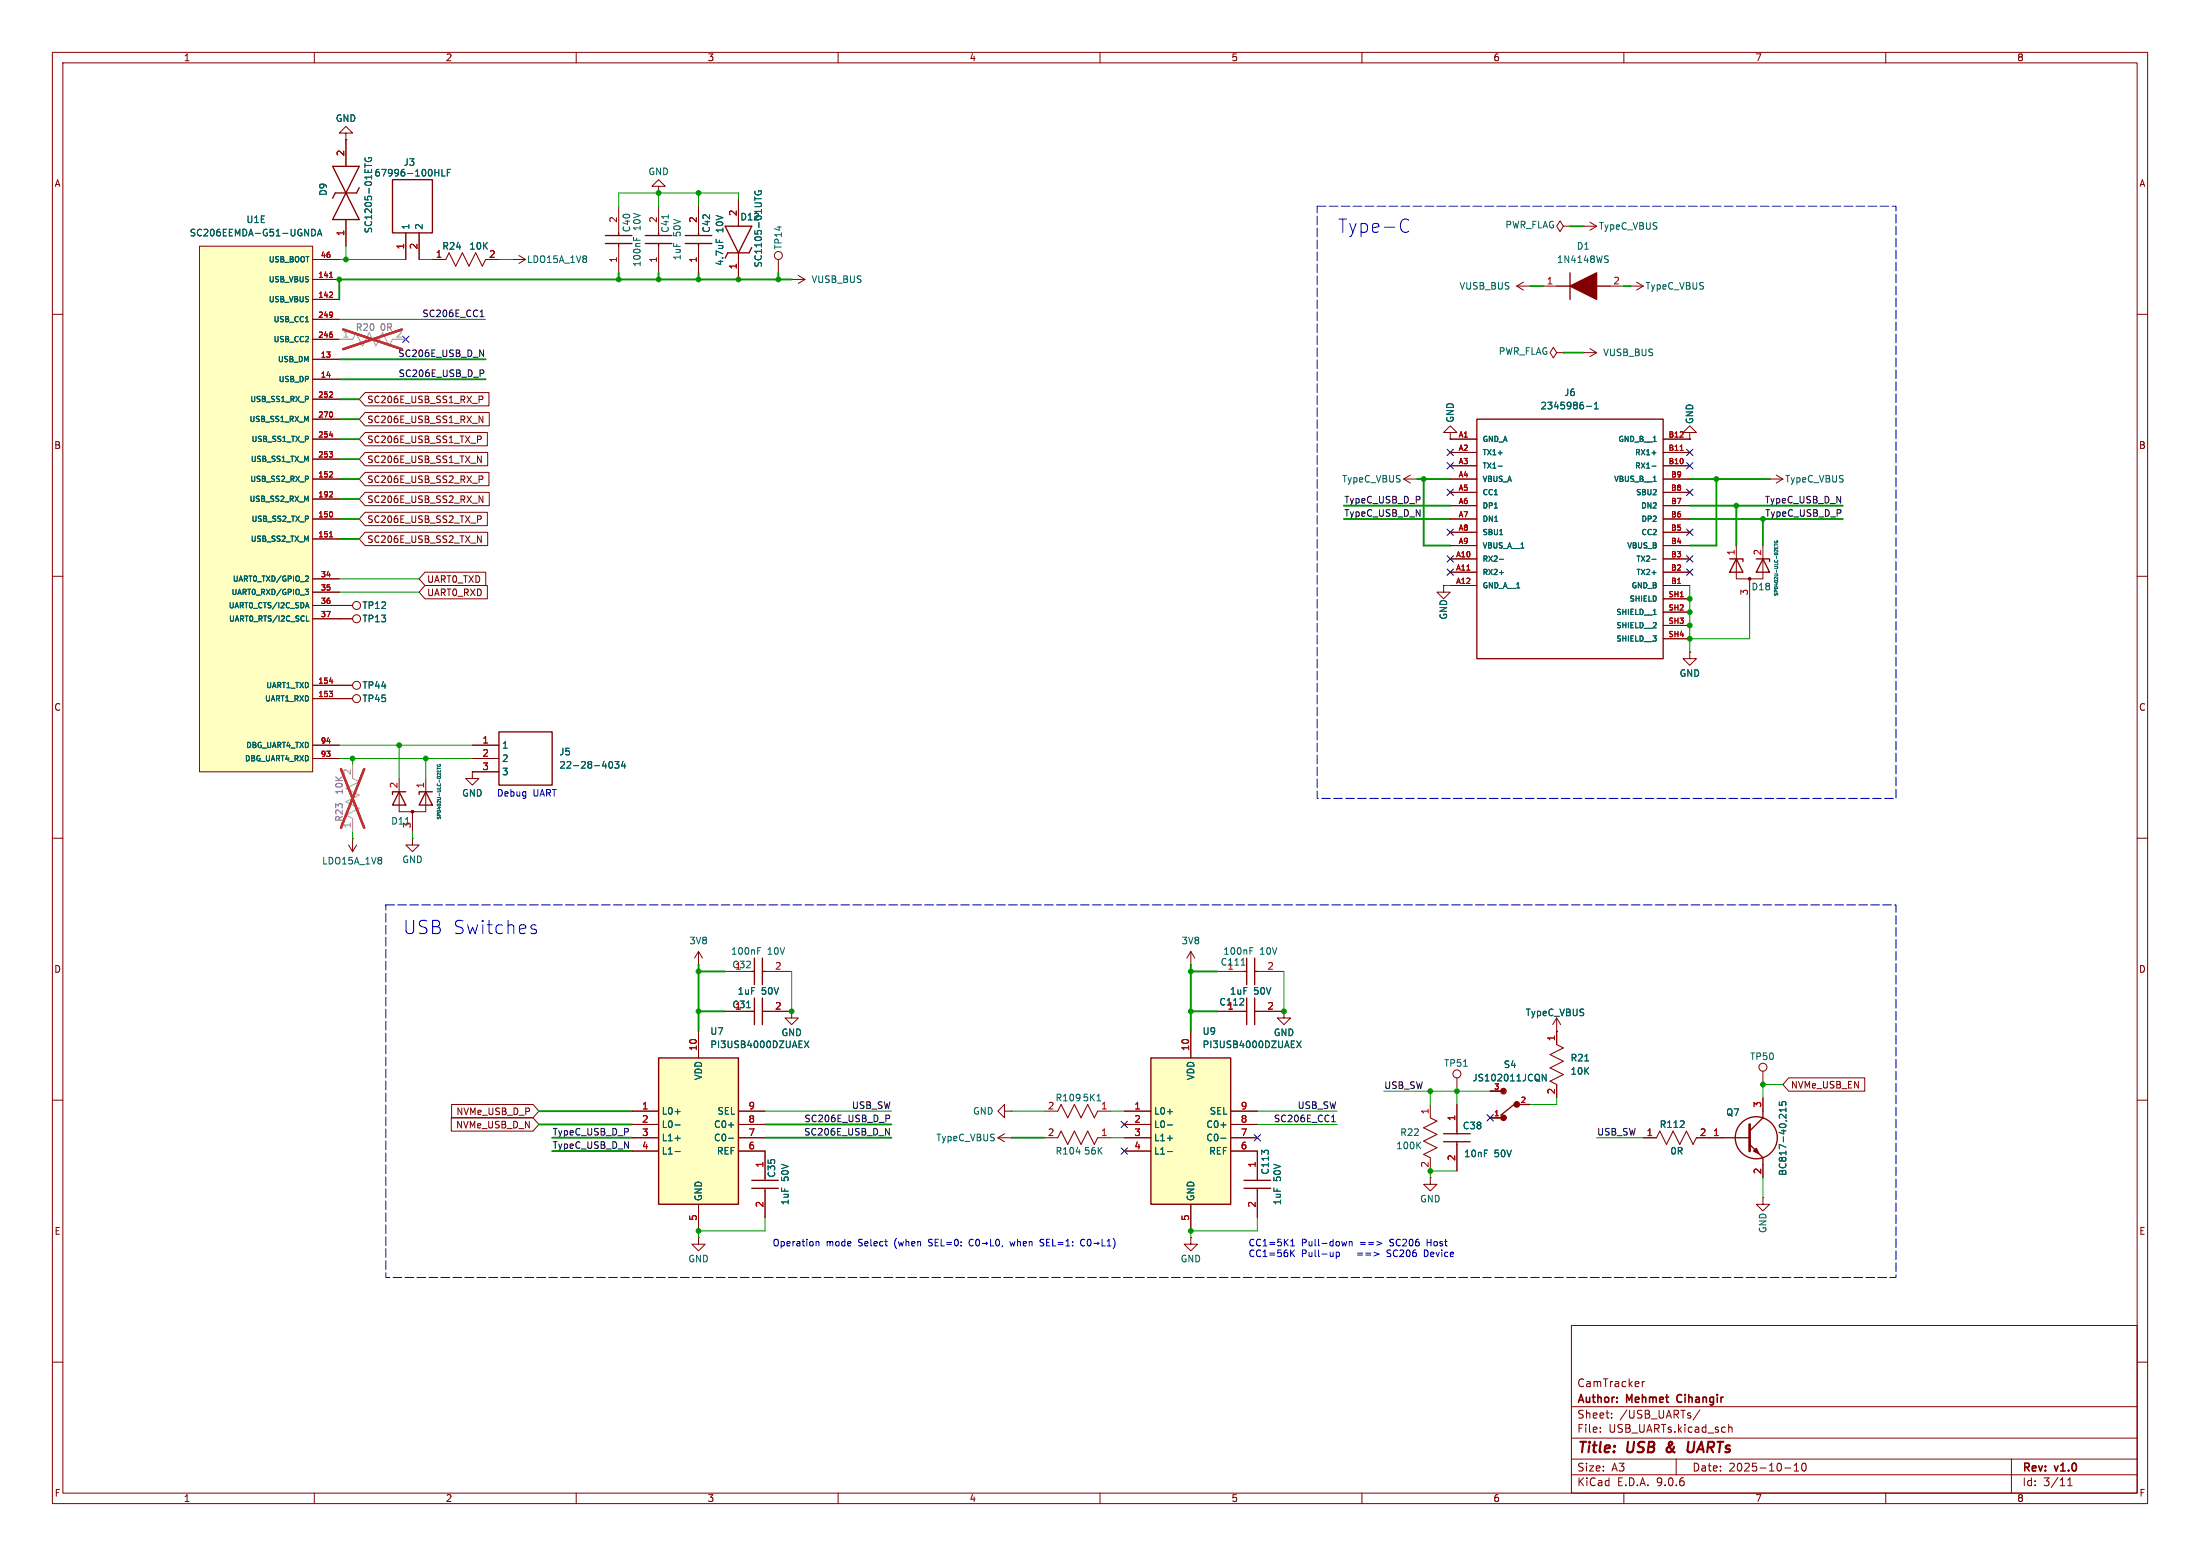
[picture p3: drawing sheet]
<svg xmlns="http://www.w3.org/2000/svg" width="420mm" height="297mm" viewBox="0 0 420 297" stroke-linecap="round" stroke-linejoin="round" font-family="sans-serif">
<g fill="none" stroke="#840000" stroke-width=".19">
<path d="M10 10h400v277h-400zM12 12h396v273h-396zM60 10v2M110 10v2M160 10v2M210 10v2M260 10v2M310 10v2M360 10v2M125.7 35.6h1.3l-1.3-1.3-1.2 1.3h1.2v1.2M125.7 36.8h.1M289.6 54.6l1.2 .8"/>
<path d="M289.6 54.6h2.5M290.8 53.8l-1.2 .8M292.1 54.6h.1M294.6 54.6h2.6M298.4 43.2l-.6-1-.6 1 .6 1 .6-1h1.3M299.7 43.2h.1M302.3 43.2h.1M302.3 43.2h2.5M303.5 42.4l1.3 .8M304.8 43.2l-1.3 .7M307.3 54.6h2.6M311.1 54.6h.1"/>
<path d="M311.1 54.6h2.6M312.4 53.8l1.3 .8M313.7 54.6l-1.3 .8M10 60h2M297.2 67.3l-.7-1-.6 1 .6 1 .7-1h1.2M298.4 67.3h.1M302.3 67.3h.1M302.3 67.3h2.5M303.5 66.5l1.3 .8M304.8 67.3l-1.3 .8M408 60h2M268 91.4h2.5"/>
<path d="M268 91.4l1.2 .8M269.2 90.7l-1.2 .7M270.5 91.4h.1M276.9 82.6h1.2l-1.2-1.3-1.3 1.3h1.3v1.2M276.9 83.8h.1M276.9 83.8h5M276.9 86.4h5M276.9 88.9h5M276.9 91.4h5M276.9 94h5M276.9 96.5h5M276.9 99.1h5"/>
<path d="M317.5 83.8h5.1M317.5 86.4h5.1M317.5 88.9h5.1M317.5 91.4h5.1M317.5 94h5.1M317.5 96.5h5.1M317.5 99.1h5.1M322.6 82.6h1.2l-1.2-1.3-1.3 1.3h1.3v1.2M322.6 83.8h.1M337.8 91.4h.1M337.8 91.4h2.6M339.1 90.7l1.3 .7"/>
<path d="M340.4 91.4l-1.3 .8M10 110h2M64.8 118.1h2.5M64.8 115.6h2.5M275.6 111.8v1.2h1.3l-1.3 1.3-1.3-1.3h1.3M275.6 111.8h.1M276.9 101.6h5M276.9 104.1h5M276.9 106.7h5M276.9 109.2h5M276.9 111.8h5M317.5 114.3h5.1"/>
<path d="M317.5 116.8h5.1M317.5 119.4h5.1M317.5 101.6h5.1M317.5 104.1h5.1M317.5 106.7h5.1M317.5 109.2h5.1M317.5 111.8h5.1M331.5 104.1v6.4h5v-6.4M334 110.5v3.8M408 110h2M64.8 133.4h2.5M64.8 130.8h2.5"/>
<path d="M317.5 121.9h5.1M322.6 124.5v1.2h1.2l-1.2 1.3-1.3-1.3h1.3M322.6 124.5h.1M10 160h2M76.2 148.6v6.3h5.1v-6.3M78.7 154.9v3.9M90.2 147.3v1.3h1.2l-1.2 1.3-1.3-1.3h1.3M90.2 147.3h.1M90.2 142.2h5M90.2 144.8h5M90.2 147.3h5M408 160h2"/>
<path d="M66.5 161.3l.8 1.3M67.3 160h.1M67.3 160v2.6M68.1 161.3l-.8 1.3M78.7 160v1.3h1.3l-1.3 1.3-1.2-1.3h1.2M78.7 160h.1M138.4 185.4h5.1M138.4 193h5.1M146 185.4h5.1M146 193h5.1M151.1 193v1.3h1.3l-1.3 1.3-1.2-1.3h1.2M151.1 193h.1"/>
<path d="M227.3 184.2h.1M227.3 181.6l-.7 1.3M227.3 181.6l.8 1.3M227.3 181.6v2.6M297.2 196.9v2.5M10 210h2M199.4 212.1h2.5M209.5 212.1h2.6M278.1 210.8v5.1M278.1 218.4v5.1M297.2 207v2.6M408 210h2"/>
<path d="M300 253h108v32h-108zM10 260h2M300 278.5h108M300 274.5h108M300 268.5h108M305.5 273.2v.2M305.5 272.5v.1M307.7 270.5v.2M307.7 269.8v.1M313.5 263.7v1M313.9 263.7l-.2 .1-.2 .2M320 278.5v3"/>
<path d="M324.5 269.1l-1.3 1.9M330 271.9v1.5M330 272.5l.2-.1 .4 .1 .1 .9M342.5 279.7l.4-.4v1.5M344.1 279.4l.2-.1a.8 .8 0 0 1 .5 .7 .8 .8 0 0 1-.5 .8l-.2-.2-.2-.4zM384 278.5v6.5M408 260h2M60 285v2M110 285v2M160 285v2M210 285v2M260 285v2"/>
<path d="M300 281.5h108M310 285v2M340.7 280.2h1.2M342.5 280.8h.9M360 285v2M394.7 283.6h.9M394.7 282.5l.5-.4v1.5"/>
<circle cx="68.1" cy="115.6" r=".76"/>
<circle cx="68.1" cy="118.1" r=".76"/>
<circle cx="68.1" cy="130.8" r=".76"/>
<circle cx="68.1" cy="133.3" r=".76"/>
</g>
<path d="M318.3 276.3a.53 .53 0 0 0 0 .8M322.3 275.2l-.2 1.6 .2 .3a.66 .66 0 0 0 .9-.1" fill="none" stroke="#840000" stroke-width=".4"/>
<path d="M320.3 266.4l-.2 .4 .2 .7" fill="none" stroke="#840000" stroke-width=".3"/>
<path d="M297.2 199.4l1.2 .6-2.5 1.3 2.5 1.3-2.5 1.2 2.5 1.3-2.5 1.3 1.3 .6M201.9 212.1l.7-1.3 1.2 2.6 1.3-2.6 1.3 2.6 1.2-2.6 1.3 2.6 .6-1.3" fill="none" stroke="#840000" stroke-width=".2"/>
<g fill="none" stroke="#006464" stroke-width=".19">
<path d="M306.6 49.4l.3 .2 .1 .3-.2 .2h-.3M306.6 48.8l.4 .1M302.9 77.6h.9M304.4 78h.7M304.4 77.1l.3-.3v1.2M286 89h.8M315.4 89h.7M315.4 86.4h.7M315.6 91.9h.6M286.2 106.8h.8M286.2 109.3h.8M286.3 102.1h.6"/>
<path d="M315.4 106.8h.7M315.4 109.3h.7M315.6 117.3h.6M338.7 104.4v.3h.7v-.3M338.7 103.8v.4M338.7 104h.7M338.8 103.3a.29 .29 0 0 0 .3 .3 .29 .29 0 0 0 .2-.4h-.2v.2M339 104.5v.2M83.5 147v.3h.6v-.3M83.5 146.5v.4M83.5 146.7h.6M83.5 145.9a.29 .29 0 0 0 .3 .4 .29 .29 0 0 0 .2-.4h-.2v.1"/>
<path d="M83.8 147.1v.2M116.3 145.6l.2-.2a.68 .68 0 0 1 .5 .6 .68 .68 0 0 1-.5 .6l-.2-.2M117.4 145.4h.8l-.5 .4 .4 .2v.5l-.2 .1-.5-.1M118.9 145.3l-.3 .9h.8M119.2 145.8v.8M72.8 163.8v.3M72.8 164.3v.5M142.5 192.3h.8M144.6 181.5h.5M144.6 180.9h.6M209.4 210.1h.7M302.6 202.5h.7"/>
</g>
<g fill="none" stroke="#840000" stroke-width=".25">
<path d="M297.2 54.6h2.5M299.7 52.1v5.1M304.8 54.6h2.5M281.9 80h35.6v45.7h-35.6zM330.2 106.7h2.5v.5M331.5 106.7l1.2 2.5h-2.5zM335.3 106.7h2.5v.5M336.5 106.7l1.3 2.5h-2.5zM95.2 139.7h10.2v10.2h-10.2zM76.2 151.1l1.3 2.6h-2.6zM77.5 151.1h-2.6v.5M81.3 151.1l1.2 2.6h-2.5z"/>
<path d="M82.5 151.1h-2.5v.5M143.5 185.4h.5M143.5 193h.5M144 182.9v5.1M144 190.5v5.1M145.5 185.4h.5M145.5 182.9v5.1M145.5 190.5v5.1M145.5 193h.5M275.6 216.4h5.1M275.6 217.9h5.1M278.1 215.9v.5"/>
<path d="M278.1 217.9v.5"/>
</g>
<path d="M320.7 86h.6M280 108.8h.6" fill="none" stroke="#a90000" stroke-width=".19"/>
<path d="M67.3 64.8l.6-1.3 1.3 2.5 1.3-2.5 1.3 2.5 1.2-2.5 1.3 2.5 .6-1.2M67.3 148.6l1.3 .6-2.6 1.3 2.6 1.3-2.6 1.2 2.6 1.3-2.6 1.3 1.3 .6" fill="none" stroke="#a1a1a1" stroke-width=".2"/>
<path d="M64.8 64.8h2.5M74.9 64.8h2.6M67.3 146.1v2.5M67.3 156.2v2.6" fill="none" stroke="#a1a1a1" stroke-width=".19"/>
<path d="M65.5 62.9l11.2 3.7M76.7 62.9l-11.2 3.7M65.1 146.8l4.4 11.2M69.5 146.8l-4.4 11.2" fill="none" stroke="#e12e31" stroke-width=".46"/>
<g fill="#840000" stroke="#840000" stroke-width=".19">
<circle cx="334" cy="110.5" r=".25"/>
<circle cx="78.7" cy="154.9" r=".25"/>
</g>
<path d="M299.7 54.6l5.1-2.5v5.1z" fill="#840000" stroke="#840000" stroke-width=".25"/>
<path d="M219.7 201.9h15.2v28h-15.2z" fill="#ffffc2"/>
<g fill="none" stroke="#840000" stroke-width=".25">
<path d="M115.6 46.5h5M115.6 45h5M118.1 44.5v.5M118.1 46.5v.5M123.2 46.5h5.1M123.2 45h5.1M125.7 44.5v.5M125.7 46.5v.5M130.8 46.5h5.1M130.8 45h5.1M133.3 44.5v.5M133.3 46.5v.5"/>
<path d="M138.4 43.2h5.1l-2.5 5.1zM143.5 47.2l-.5 1.1h-4.1l-.5 1M237.5 193h.5M237.5 185.4h.5M238 182.9v5.1M238 190.5v5.1M239.5 193h.5M239.5 182.9v5.1M239.5 190.5v5.1M239.5 185.4h.5M219.7 201.9h15.2v28h-15.2zM328.9 217.2h5.1"/>
<path d="M334 218.4l2.5 2.6v1.2M336.5 212.1v1.3l-2.5 2.5M237.5 225.3h5.1M237.5 226.8h5.1M240 224.8v.5M240 226.8v.5"/>
<circle cx="335.3" cy="217.2" r="4"/>
</g>
<g fill="none" stroke="#840000" stroke-width=".19">
<path d="M118.1 39.4v5.1M125.7 39.4v5.1M133.3 39.4v5.1M141 38.1v5.1M82.5 49.5h2.6M92.7 49.5h2.5M97.8 49.5h.1M97.8 49.5h2.5M99.1 48.8l1.2 .7M100.3 49.5l-1.2 .8M118.1 47v5.1M125.7 47v5.1"/>
<path d="M133.3 47v5.1M141 48.3v5M148.6 49.5v2.6M227.3 196.9v5M232.4 193h5.1M232.4 185.4h5.1M240 193h5.1M240 185.4h5.1M245.1 193v1.3h1.3l-1.3 1.3-1.3-1.3h1.3M245.1 193h.1M214.6 212.1h5.1M214.6 214.6h5.1"/>
<path d="M214.6 217.2h5.1M214.6 219.7h5.1M234.9 212.1h5.1M234.9 214.6h5.1M234.9 217.2h5.1M234.9 219.7h5.1v5.1M313.7 217.2h2.5M323.8 217.2h5.1M336.5 209.6v2.5M133.3 236.2v1.3h1.3l-1.3 1.3-1.2-1.3h1.2M133.3 236.2h.1M227.3 236.2v1.3h1.3l-1.3 1.3-1.2-1.3h1.2"/>
<path d="M227.3 236.2h.1M227.3 229.9v5M240 227.3v5.1M336.5 222.2v2.6"/>
<circle cx="148.6" cy="48.8" r=".76"/>
</g>
<g fill="none" stroke="#006464" stroke-width=".19">
<path d="M144.1 37.6v.7M144.1 37.9h1.3M144.1 36.5a.59 .59 0 0 0 .6 .7 .59 .59 0 0 0 .6-.7l-.5-.1v.3M111.9 49v.3M111.9 49.5v.5M120.9 45.3v.6M121.5 45.4v.5M127.6 41v.7M136.7 45.7v.6M237 184.2h.7M238.6 181.5h.4M238.6 180.9h.6"/>
<path d="M247.5 198.7l.9 1.3M248.4 198.7l-.9 1.3M222.9 212.2h.9M222.9 214.7h.9M222.9 217.3h.9M222.9 219.8h.9M233.1 214.7h.9M233.1 217.3h.9M339.7 210.3v.6l.6 .1-.1-.2v-.4l.2-.1h.4l.1 .2-.1 .5M340.9 211.5v.7M340.9 211.8h-1.2l.3 .4"/>
</g>
<path d="M85.1 49.5l.6-1.2 1.3 2.5 1.3-2.5 1.2 2.5 1.3-2.5 1.3 2.5 .6-1.3M316.2 217.2l.7-1.3 1.2 2.5 1.3-2.5 1.3 2.5 1.2-2.5 1.3 2.5 .6-1.2" fill="none" stroke="#840000" stroke-width=".2"/>
<path d="M334 214.6v5.1" fill="none" stroke="#840000" stroke-width=".51"/>
<path d="M334.8 219.7l.5-.5 .5 1z" fill="#840000" stroke="#840000" stroke-width=".25"/>
<path d="M125.7 201.9h15.3v28h-15.3z" fill="#ffffc2"/>
<g fill="none" stroke="#840000" stroke-width=".25">
<path d="M63.5 31.8h5.1l-5.1 10.1h5.1zM68.6 35.8l-.5 1h-4.1l-.5 1M74.9 34.3h7.6v10.2h-7.6zM125.7 201.9h15.3v28h-15.3zM284.5 213.4h2.5M284.5 208.3h2.5M289.1 210.8l-2.6 2.1M289.6 210.8h2.5M143.5 225.3h5.1M143.5 226.8h5.1M146 224.8v.5M146 226.8v.5"/>
<circle cx="287" cy="208.3" r=".51"/>
<circle cx="287" cy="213.4" r=".51"/>
<circle cx="287" cy="208.3" r=".25"/>
<circle cx="287" cy="213.4" r=".25"/>
<circle cx="287" cy="208" r=".25"/>
<circle cx="287" cy="213.4" r=".36"/>
<circle cx="287.3" cy="213.4" r=".25"/>
<circle cx="289.6" cy="210.8" r=".51"/>
<circle cx="289.6" cy="210.8" r=".25"/>
<circle cx="289.6" cy="210.6" r=".25"/>
<circle cx="289.6" cy="210.8" r=".36"/>
</g>
<g fill="none" stroke="#840000" stroke-width=".19">
<path d="M66 25.4h1.3l-1.3-1.3-1.2 1.3h1.2v1.3M66 26.7h.1M66 26.7v5.1M66 41.9v5.1M77.5 44.5v5M80 44.5v5M151.1 53.3h.1M151.1 53.3h2.6M152.4 52.6l1.3 .7M153.7 53.3l-1.3 .8M133.3 184.2h.1M133.3 181.6v2.6"/>
<path d="M133.3 196.9v5M133.3 181.6l-.7 1.3M133.3 181.6l.8 1.3M297.2 196.9h.1M297.2 194.3l-.8 1.3M297.2 194.3l.7 1.3M297.2 194.3v2.6M120.6 212.1h5.1M120.6 214.6h5.1M120.6 217.2h5.1M120.6 219.7h5.1M141 212.1h5"/>
<path d="M141 214.6h5M141 217.2h5M141 219.7h5v5.1M273 210.8v2.6M278.1 205.7v2.6M284.5 213.4h2.5M284.5 208.3h2.5M289.6 210.8h2.5M336.5 204.5v2.5M133.3 229.9v5M146 227.3v5.1M273 224.8v1.3h1.3l-1.3 1.2-1.2-1.2h1.2"/>
<path d="M273 224.8h.1M273 221v2.5M336.5 228.6v1.3h1.3l-1.3 1.2-1.2-1.2h1.2M336.5 228.6h.1"/>
<circle cx="278.1" cy="205" r=".76"/>
<circle cx="336.6" cy="203.7" r=".76"/>
</g>
<g fill="none" stroke="#006464" stroke-width=".19">
<path d="M69.7 31.2v.7M69.7 30.1a.59 .59 0 0 0 .6 .8 .59 .59 0 0 0 .6-.8h-.5v.2M83 32.9h.8M83.8 32.3v1.3M84.4 32.3v1.3h.6M85.4 32.9h.4M86 32.3h-.6v1.3M153.6 198.7l.8 1.3M154.4 198.7l-.8 1.3M128.9 212.2h.9M128.9 214.7h.9M128.9 217.3h.9"/>
<path d="M128.9 219.8h.9M139.1 214.7h1M139.1 217.3h1M270.7 218.5l.5 .8M271.2 218l-.7 .7M279.4 203.5h.7M295.2 205v1.3l-.8-1.3v1.3"/>
</g>
<path d="M273 213.4l1.3 .6-2.5 1.3 2.5 1.2-2.5 1.3 2.5 1.3-2.5 1.2 1.2 .7" fill="none" stroke="#840000" stroke-width=".2"/>
<path d="M38.1 47h21.6v100.3h-21.6z" fill="#ffffc2"/>
<g fill="none" stroke="#840000" stroke-width=".19">
<path d="M66 26.7h.1M66 26.7v5.1M133.3 39.4v5.1M141 38.1v5.1M38.1 47h21.6v100.3h-21.6zM59.7 49.5h5.1M59.7 53.3h5.1M59.7 57.2h5.1M66 41.9v5.1M77.5 44.5v5M80 44.5v5M82.5 49.5h2.6"/>
<path d="M92.7 49.5h2.5M133.3 47v5.1M141 48.3v5M59.7 61h5.1M59.7 64.8h5.1M59.7 68.6h5.1M59.7 72.4h5.1M59.7 76.2h5.1M69.7 78.7h23.7v2.6h-23.7l-1.1-1.3zM69.7 74.9h23.6v2.6h-23.6l-1.1-1.3zM91.5 79.4l.7 1.3v-1.3M91.5 75.6h.4l.3 .2-.1 .4-.6 .1"/>
<path d="M59.7 80h5.1M59.7 83.8h5.1M59.7 87.6h5.1M59.7 91.4h5.1M59.7 95.3h5.1M59.7 99.1h5.1M69.7 94h23.7v2.5h-23.7l-1.1-1.2zM69.7 82.5h23.3v2.6h-23.3l-1.1-1.3zM69.7 86.4h23.4v2.5h-23.4l-1.1-1.3zM69.7 97.8h23.3v2.5h-23.3l-1.1-1.2zM69.7 90.2h23.6v2.5h-23.6l-1.1-1.3zM91.2 83.2h.4l.3 .3-.1 .3-.6 .1"/>
<path d="M91.2 87l.7 1.3v-1.3M91.2 98.5h.4l.3 .2-.1 .4h-.6M91.5 90.8h.4l.3 .3-.1 .3-.6 .1M91.5 94.7l.7 1.2v-1.2M276.9 83.8h.1M276.9 83.8h5M276.9 91.4h5M276.9 99.1h5M276.9 86.4h5M276.9 88.9h5M276.9 94h5M276.9 96.5h5"/>
<path d="M317.5 83.8h5.1M317.5 91.4h5.1M317.5 99.1h5.1M317.5 86.4h5.1M317.5 88.9h5.1M317.5 94h5.1M317.5 96.5h5.1M322.6 83.8h.1M59.7 102.9h5.1M59.7 110.5h5.1M59.7 113h5.1M59.7 115.6h7.6"/>
<path d="M59.7 118.1h7.6M69.7 101.6h23.4v2.5h-23.4l-1.1-1.2zM81.1 111.8h11.9v2.5h-11.9l-1.1-1.3zM81.1 109.2h11.6v2.6h-11.6l-1.1-1.3zM91.2 102.3l.7 1.2v-1.2M275.6 111.8h.1M276.9 101.6h5M276.9 104.1h5M276.9 106.7h5M276.9 109.2h5M276.9 111.8h5M317.5 114.3h5.1"/>
<path d="M317.5 116.8h5.1M317.5 119.4h5.1M317.5 101.6h5.1M317.5 104.1h5.1M317.5 106.7h5.1M317.5 109.2h5.1M317.5 111.8h5.1M59.7 130.8h7.6M59.7 133.4h7.6M317.5 121.9h5.1M322.6 124.5h.1M59.7 142.2h5.1"/>
<path d="M59.7 144.8h5.1M90.2 147.3h.1M90.2 142.2h5M90.2 144.8h5M90.2 147.3h5M133.3 196.9v5M138.4 193h5.1M146 193h5.1M151.1 193h.1M227.3 196.9v5M232.4 193h5.1M240 193h5.1"/>
<path d="M245.1 193h.1M297.2 196.9h.1M297.2 196.9v2.5M86.2 213.4h15.6l1.1 1.2-1.1 1.3h-15.6zM86.2 210.8h15.6l1.1 1.3-1.1 1.3h-15.6zM120.6 217.2h5.1M120.6 212.1h5.1M120.6 214.6h5.1M120.6 219.7h5.1M141 217.2h5M141 212.1h5M141 214.6h5"/>
<path d="M141 219.7h5v5.1M190.5 217.2l1.3 .7M190.5 217.2h2.5M191.8 212.1v-1.3l-1.3 1.3 1.3 1.3v-1.3h1.2M191.8 216.4l-1.3 .8M193 217.2h.1M193 212.1h.1M199.4 217.2h2.5M209.5 217.2h2.6M214.6 217.2h5.1M214.6 212.1h5.1M214.6 214.6h5.1"/>
<path d="M214.6 219.7h5.1M234.9 217.2h5.1M234.9 212.1h5.1M234.9 214.6h5.1M234.9 219.7h5.1v5.1M278.1 210.8v5.1M278.1 218.4v5.1M284.5 213.4h2.5M284.5 208.3h2.5M289.6 210.8h2.5M297.2 207v2.6M313.7 217.2h2.5"/>
<path d="M323.8 217.2h5.1M336.5 209.6v2.5M341.5 205.7h14.5v2.6h-14.5l-1.1-1.3zM133.3 229.9v5M146 227.3v5.1M227.3 229.9v5M240 227.3v5.1M336.5 222.2v2.6"/>
</g>
<g fill="none" stroke="#a90000" stroke-width=".19">
<path d="M62.9 53h.6M63.4 55.8v.4l-.5 .6h.6M63.4 59.7v.6M63.5 60l-.1 .1M63.4 74.8v.4l-.5 .6h.6M63.4 63.9v.4M63.4 78.8v.6M62.9 86.2h.6l-.4 .4M62.9 83.1h.6M63.4 90.1v.4l-.5 .6h.6M63.4 93.9v.4l-.5 .6h.6M63.4 86.7v.4"/>
<path d="M63.4 97.9v.6M320.7 86h.6M62.9 102.5h.6M280 108.8h.6M62.9 131.9h.6l-.4 .4M62.9 130.1h.6M63.4 132.4v.5"/>
</g>
<g fill="none" stroke="#006464" stroke-width=".19">
<path d="M69.7 31.2v.7M69.7 30.1a.59 .59 0 0 0 .6 .8 .59 .59 0 0 0 .6-.8h-.5v.2M83 32.9h.8M83.8 32.3v1.3M84.4 32.3v1.3h.6M85.4 32.9h.4M86 32.3h-.6v1.3M144.1 37.6v.7M144.1 37.9h1.3M144.1 36.5a.59 .59 0 0 0 .6 .7 .59 .59 0 0 0 .6-.7l-.5-.1v.3M59.5 43.8a.64 .64 0 0 1 .7 .6 .64 .64 0 0 1-.7 .6zM60.6 45l.4-1.2 .4 1.2"/>
<path d="M60.7 44.7h.6M136.7 45.7v.6M58.3 61.4h.6M302.9 77.6h.9M304.4 78h.7M304.4 77.1l.3-.3v1.2M286 89h.8M315.4 89h.7M315.4 86.4h.7M315.6 91.9h.6M58.3 112.5h.6l-.4 .4 .3 .1 .1 .3-.2 .2h-.3M58.3 116l.3-1 .4 1"/>
<path d="M58.4 115.7h.5M58.5 109.9l.3 .1 .1 .2-.6 .8h.6M58.5 117.6v1h.5M286.2 106.8h.8M286.2 109.3h.8M286.3 102.1h.6M315.4 106.8h.7M315.4 109.3h.7M315.6 117.3h.6M116.3 145.6l.2-.2a.68 .68 0 0 1 .5 .6 .68 .68 0 0 1-.5 .6l-.2-.2M117.4 145.4h.8l-.5 .4 .4 .2v.5l-.2 .1-.5-.1M118.9 145.3l-.3 .9h.8"/>
<path d="M119.2 145.8v.8M142.5 192.3h.8M153.6 198.7l.8 1.3M154.4 198.7l-.8 1.3M247.5 198.7l.9 1.3M248.4 198.7l-.9 1.3M128.9 212.2h.9M128.9 214.7h.9M128.9 217.3h.9M128.9 219.8h.9M139.1 214.7h1M139.1 217.3h1"/>
<path d="M205.4 219.9h.8M222.9 212.2h.9M222.9 214.7h.9M222.9 217.3h.9M222.9 219.8h.9M233.1 214.7h.9M233.1 217.3h.9M295.2 205v1.3l-.8-1.3v1.3M302.6 202.5h.7M339.7 210.3v.6l.6 .1-.1-.2v-.4l.2-.1h.4l.1 .2-.1 .5M340.9 211.5v.7M340.9 211.8h-1.2l.3 .4"/>
</g>
<path d="M201.9 217.2l.7-1.3 1.2 2.5 1.3-2.5 1.3 2.5 1.2-2.5 1.3 2.5 .6-1.2" fill="none" stroke="#840000" stroke-width=".2"/>
<path d="M91.9 59.4l.1-.2v1.2M91.6 66.8l.7 1.3v-1.3M91.6 60.4h.8M92.1 70.6l.3 .2-.1 .4-.2 .1M169.1 215.4l.7 1.3v-1.3M169.6 212.8l.2 .3v.3l-.2 .1M254.2 214.1h.7M254.4 213l.2-.2v1.3" fill="none" stroke="#0f0f0f" stroke-width=".19"/>
<g fill="none" stroke="#009600" stroke-width=".19">
<path d="M125.7 36.8v2.6M133.3 36.8v2.6M141 38.1v-1.3h-22.9v2.6M64.8 49.5h12.7M66 47v2.5M80 49.5h2.5M95.2 49.5h2.6M64.8 61h27.9M64.8 110.5h15.2M64.8 113h15.2M275.6 111.8h1.3M322.6 111.8v12.7"/>
<path d="M334 114.3v7.6h-11.4M64.8 144.8h25.4M64.8 142.2h25.4M67.3 144.8v1.3M67.3 158.8v1.2M76.2 142.2v6.4M78.7 158.8v1.2M81.3 144.8v3.8M151.1 185.4v7.6M245.1 185.4v7.6M146 212.1h24.2M193 212.1h6.4"/>
<path d="M212.1 212.1h2.5M212.1 217.2h2.5M240 212.1h15.3M240 214.6h15.3M264.2 208.3h20.3M273 208.3v2.5M278.1 208.3v2.5M297.2 209.6v1.2h-5.1M304.8 217.2h8.9M340.4 207h-3.9v2.6M146 232.4v2.5h-12.7v1.3M240 232.4v2.5h-12.7v1.3"/>
<path d="M278.1 223.5h-5.1v1.3M336.5 224.8v3.8"/>
</g>
<g fill="none" stroke="#009600" stroke-width=".36">
<path d="M118.1 52.1v1.2M125.7 52.1v1.2M133.3 52.1v1.2M148.6 52.1v1.2M151.1 53.3h-86.3v3.9M292.1 54.6h2.5M299.7 43.2h2.6M309.9 54.6h1.2M64.8 76.2h3.8M64.8 72.4h27.9M64.8 68.6h27.9M298.4 67.3h3.9"/>
<path d="M64.8 99.1h3.8M64.8 95.3h3.8M64.8 83.8h3.8M64.8 91.4h3.8M64.8 87.6h3.8M64.8 80h3.8M256.5 99.1h20.4M256.5 96.5h20.4M270.5 91.4h6.4M271.8 91.4v12.7h5.1M322.6 99.1h29.2M322.6 91.4h15.2"/>
<path d="M322.6 96.5h29.2M327.7 91.4v12.7h-5.1M331.5 96.5v7.6M336.5 99.1v5M64.8 102.9h3.8M133.3 184.2v12.7M133.3 185.4h5.1M133.3 193h5.1M227.3 185.4h5.1M227.3 193h5.1M227.3 184.2v12.7M102.9 214.6h17.7"/>
<path d="M102.9 212.1h17.7M105.4 217.2h15.2M105.4 219.7h15.2M146 217.2h24.2M146 214.6h24.2M193 217.2h6.4"/>
</g>
<g fill="none" stroke="#000084" stroke-width=".19">
<path d="M76.9 64.2l1.2 1.2M78.1 64.2l-1.2 1.2M276.3 85.8l1.2 1.2M276.3 88.3l1.2 1.2M276.3 93.4l1.2 1.2M277.5 85.8l-1.2 1.2M277.5 88.3l-1.2 1.2M277.5 93.4l-1.2 1.2M322 93.4l1.2 1.2M322 85.8l1.2 1.2M322 88.3l1.2 1.2M323.2 93.4l-1.2 1.2"/>
<path d="M323.2 85.8l-1.2 1.2M323.2 88.3l-1.2 1.2M276.3 106.1l1.2 1.2M276.3 101l1.2 1.2M276.3 108.6l1.2 1.2M277.5 106.1l-1.2 1.2M277.5 101l-1.2 1.2M277.5 108.6l-1.2 1.2M322 108.6l1.2 1.2M322 101l1.2 1.2M322 106.1l1.2 1.2M323.2 108.6l-1.2 1.2"/>
<path d="M323.2 101l-1.2 1.2M323.2 106.1l-1.2 1.2M214 214l1.2 1.2M214 219.1l1.2 1.2M215.2 214l-1.2 1.2M215.2 219.1l-1.2 1.2M239.4 216.6l1.2 1.2M240.6 216.6l-1.2 1.2M283.9 212.8l1.2 1.2M285.1 212.8l-1.2 1.2"/>
</g>
<g fill="none" stroke="#0000c2" stroke-width=".19">
<path d="M267.8 41.9a.89 .89 0 0 1 1.1 .2M268.9 44.1a.89 .89 0 0 1-1.1 .1M101.5 177.2l.6 .2 .3 .3-.1 .4-.7 .1M101.5 176.6l.2-.1 .6 .1M155.8 237v.8M155.8 237.1l.2-.1h.3v.8M185.8 236.7a.6 .6 0 0 0-.9 .4 .6 .6 0 0 0 .6 .7l.3-.1M186.4 236.7l.2-.2a.68 .68 0 0 1 .4 .7 .68 .68 0 0 1-.4 .6l-.3-.5zM187.5 237.3h1M188.3 237.1l.2 .2M188.5 237.3l-.2 .3M189.1 236.5v1.3h.6"/>
<path d="M190.2 236.7l.2-.2a.68 .68 0 0 1 .4 .7 .68 .68 0 0 1-.4 .6l-.3-.5zM191.4 237.8l-.1 .2M192.8 237l.2 .8 .3-.6M198.5 237.8h.6M199.3 236.6l-.5-.1-.3 .3 .2 .3 .4 .2M207.1 236.7a.6 .6 0 0 0-.9 .4 .6 .6 0 0 0 .6 .7l.3-.1M207.7 236.7l.2-.2a.68 .68 0 0 1 .4 .7 .68 .68 0 0 1-.4 .6l-.3-.5zM208.8 237.3h1M209.5 237.1l.3 .2M209.8 237.3l-.3 .3M210.4 236.5v1.3h.6M211.4 237.8h.7"/>
<path d="M211.4 236.9l.3-.4v1.3M212.5 236.4a1.46 1.46 0 0 1 0 1.9M246.4 237.8h.7M246.4 236.9l.4-.4v1.3M246.6 239.1l.5 .8M247.1 238.6l-.7 .7M254.5 239v.9M254.5 239.7l-.1 .1M255.1 239v1.3M255.1 239.1l.4-.1 .2 .3-.1 .5h-.5M257.1 237l-.2 .8-.3-.6M257.6 237.1l.2-.1h.3v.8"/>
<path d="M257.6 237v.8M262.3 239l1 .4-1 .3M262.8 237l1 .3-1 .4M264.8 239.8l.2 .1M265 238.6l-.2 .2 .2 .4M272.4 238.6h-.5v1.3l.5-.1"/>
</g>
<path d="M251.5 39.4h110.4v113h-110.4zM73.7 172.7h288.2v71.1h-288.2z" fill="none" stroke="#0000c2" stroke-width=".19" stroke-dasharray="1.7 .6"/>
<path d="M64.8 64.8h2.5M74.9 64.8h2.6M67.3 146.1v2.5M67.3 156.2v2.6" fill="none" stroke="#a1a1a1" stroke-width=".19"/>
<path d="M65.5 62.9l11.2 3.7M76.7 62.9l-11.2 3.7M65.1 146.8l4.4 11.2M69.5 146.8l-4.4 11.2" fill="none" stroke="#e12e31" stroke-width=".46"/>
<g fill="#009600" stroke="#009600" stroke-width=".19">
<circle cx="81.3" cy="144.8" r=".46"/>
<circle cx="67.3" cy="144.8" r=".46"/>
<circle cx="76.2" cy="142.2" r=".46"/>
<circle cx="133.3" cy="36.8" r=".46"/>
<circle cx="125.7" cy="36.8" r=".46"/>
<circle cx="125.7" cy="53.3" r=".46"/>
<circle cx="118.1" cy="53.3" r=".46"/>
<circle cx="133.3" cy="53.3" r=".46"/>
<circle cx="141" cy="53.3" r=".46"/>
<circle cx="148.6" cy="53.3" r=".46"/>
<circle cx="66" cy="49.5" r=".46"/>
<circle cx="64.8" cy="53.3" r=".46"/>
<circle cx="133.3" cy="234.9" r=".46"/>
<circle cx="133.3" cy="185.4" r=".46"/>
<circle cx="133.3" cy="193" r=".46"/>
<circle cx="151.1" cy="193" r=".46"/>
<circle cx="227.3" cy="185.4" r=".46"/>
<circle cx="271.8" cy="91.4" r=".46"/>
<circle cx="322.6" cy="119.4" r=".46"/>
<circle cx="322.6" cy="114.3" r=".46"/>
<circle cx="322.6" cy="121.9" r=".46"/>
<circle cx="322.6" cy="116.8" r=".46"/>
<circle cx="245.1" cy="193" r=".46"/>
<circle cx="227.3" cy="193" r=".46"/>
<circle cx="227.3" cy="234.9" r=".46"/>
<circle cx="273" cy="223.5" r=".46"/>
<circle cx="273" cy="208.3" r=".46"/>
<circle cx="278.1" cy="208.3" r=".46"/>
<circle cx="336.5" cy="207" r=".46"/>
<circle cx="336.5" cy="99.1" r=".46"/>
<circle cx="327.7" cy="91.4" r=".46"/>
<circle cx="331.5" cy="96.5" r=".46"/>
</g>
<g font-size="3.5" fill="#0000c2">
<text x="255.4" y="44.7">Type-C</text>
<text x="76.9" y="178.5">USB Switches</text>
</g>
<g font-size="2.8" fill="#840000">
<text x="301" y="277.9">Title:</text>
<text x="310.6" y="277.9">USB</text>
<text x="319" y="277.9">&amp;</text>
<text x="323.8" y="277.9">UARTs</text>
</g>
<g font-size="2.1" fill="#840000">
<text x="301" y="268.2">Author:</text>
<text x="301" y="265">CamTracker</text>
<text x="310.6" y="268.2">Mehmet</text>
<text x="320.8" y="268.2">Cihangir</text>
<text x="301" y="273.7">File:</text>
<text x="301" y="271">Sheet:</text>
<text x="307.1" y="273.7">USB_UARTs.kicad_sch</text>
<text x="309.2" y="271">/USB_UARTs/</text>
<text x="301" y="281.1">Size:</text>
<text x="307.6" y="281.1">A3</text>
<text x="323" y="281.1">Date:</text>
<text x="330" y="281.1">2025-10-10</text>
<text x="386" y="281.3">Rev:</text>
<text x="392.4" y="281.3">v1.0</text>
<text x="301" y="283.9">KiCad</text>
<text x="308.7" y="283.9">E.D.A.</text>
<text x="316.3" y="283.9">9.0.6</text>
<text x="386" y="283.9">Id:</text>
<text x="390.1" y="283.9">3/11</text>
</g>
<g font-size="1.8" fill="#840000">
<text x="35" y="11.9">1</text>
<text x="85" y="11.9">2</text>
<text x="135" y="11.9">3</text>
<text x="185" y="11.9">4</text>
<text x="235" y="11.9">5</text>
<text x="285" y="11.9">6</text>
<text x="335" y="11.9">7</text>
<text x="385" y="11.9">8</text>
<text x="10.3" y="35.9">A</text>
<text x="408.3" y="35.9">A</text>
<text x="70" y="77.2">SC206E_USB_SS1_RX_P</text>
<text x="70" y="81">SC206E_USB_SS1_RX_N</text>
<text x="10.3" y="85.9">B</text>
<text x="70" y="84.8">SC206E_USB_SS1_TX_P</text>
<text x="70" y="88.6">SC206E_USB_SS1_TX_N</text>
<text x="408.2" y="85.9">B</text>
<text x="70" y="92.4">SC206E_USB_SS2_RX_P</text>
<text x="70" y="96.2">SC206E_USB_SS2_RX_N</text>
<text x="70" y="100">SC206E_USB_SS2_TX_P</text>
<text x="70" y="103.8">SC206E_USB_SS2_TX_N</text>
<text x="81.4" y="114">UART0_RXD</text>
<text x="81.4" y="111.4">UART0_TXD</text>
<text x="10.3" y="135.9">C</text>
<text x="408.2" y="135.9">C</text>
<text x="10.3" y="185.9">D</text>
<text x="408.2" y="185.9">D</text>
<text x="341.8" y="208">NVMe_USB_EN</text>
<text x="87" y="215.6">NVMe_USB_D_N</text>
<text x="87" y="213">NVMe_USB_D_P</text>
<text x="10.3" y="235.9">E</text>
<text x="408.3" y="235.9">E</text>
<text x="10.3" y="285.9">F</text>
<text x="35" y="286.9">1</text>
<text x="85" y="286.9">2</text>
<text x="135" y="286.9">3</text>
<text x="185" y="286.9">4</text>
<text x="235" y="286.9">5</text>
<text x="285" y="286.9">6</text>
<text x="335" y="286.9">7</text>
<text x="385" y="286.9">8</text>
<text x="408.3" y="285.9">F</text>
</g>
<g font-size="1.8" fill="#006464">
<text x="64" y="23.5">GND</text>
<text x="71.4" y="33.9">67996-100HLF</text>
<text x="77" y="31.9">J3</text>
<text x="123.7" y="33.6">GND</text>
<text x="62.6" y="37.5" transform="rotate(-90 62.6 37.5)">D9</text>
<text x="36.1" y="45.3">SC206EEMDA-G51-UGNDA</text>
<text x="46.9" y="42.8">U1E</text>
<text x="71.2" y="44.6" transform="rotate(-90 71.2 44.6)">SC1205-01ETG</text>
<text x="78.3" y="43.9" transform="rotate(-90 78.3 43.9)">1</text>
<text x="80.9" y="43.9" transform="rotate(-90 80.9 43.9)">2</text>
<text x="84.3" y="47.9">R24</text>
<text x="89.5" y="47.9">10K</text>
<text x="120.5" y="44.4" transform="rotate(-90 120.5 44.4)">C40</text>
<text x="122.5" y="44" transform="rotate(-90 122.5 44)">10V</text>
<text x="127.9" y="44.5" transform="rotate(-90 127.9 44.5)">C41</text>
<text x="130.1" y="45.2" transform="rotate(-90 130.1 45.2)">50V</text>
<text x="135.7" y="44.5" transform="rotate(-90 135.7 44.5)">C42</text>
<text x="138.3" y="44.4" transform="rotate(-90 138.3 44.4)">10V</text>
<text x="141.2" y="42.3">D12</text>
<text x="149.5" y="47.7" transform="rotate(-90 149.5 47.7)">TP14</text>
<text x="287.3" y="43.8">PWR_FLAG</text>
<text x="300.9" y="47.9">D1</text>
<text x="305.1" y="44">TypeC_VBUS</text>
<text x="100.5" y="50.4">LDO15A_1V8</text>
<text x="122.5" y="51" transform="rotate(-90 122.5 51)">100nF</text>
<text x="130.1" y="49.8" transform="rotate(-90 130.1 49.8)">1uF</text>
<text x="138.3" y="50.8" transform="rotate(-90 138.3 50.8)">4.7uF</text>
<text x="145.6" y="51.2" transform="rotate(-90 145.6 51.2)">SC1105-01UTG</text>
<text x="297.1" y="50.4">1N4148WS</text>
<text x="154.8" y="54.2">VUSB_BUS</text>
<text x="278.5" y="55.5">VUSB_BUS</text>
<text x="314" y="55.5">TypeC_VBUS</text>
<text x="286" y="67.9">PWR_FLAG</text>
<text x="306" y="68.2">VUSB_BUS</text>
<text x="298.5" y="75.8">J6</text>
<text x="277.7" y="80.8" transform="rotate(-90 277.7 80.8)">GND</text>
<text x="294" y="78.3">2345986-1</text>
<text x="323.4" y="81" transform="rotate(-90 323.4 81)">GND</text>
<text x="256.1" y="92.3">TypeC_VBUS</text>
<text x="340.7" y="92.3">TypeC_VBUS</text>
<text x="334.3" y="112.9">D18</text>
<text x="69.1" y="119">TP13</text>
<text x="69.1" y="116.4">TP12</text>
<text x="276.5" y="118.4" transform="rotate(-90 276.5 118.4)">GND</text>
<text x="69.1" y="131.7">TP44</text>
<text x="320.5" y="129.4">GND</text>
<text x="69.1" y="134.2">TP45</text>
<text x="95.8" y="143.1">1</text>
<text x="95.8" y="145.6">2</text>
<text x="95.8" y="148.2">3</text>
<text x="106.7" y="144.4">J5</text>
<text x="106.7" y="146.9">22-28-4034</text>
<text x="88.1" y="152.2">GND</text>
<text x="74.6" y="157.6">D11</text>
<text x="78.5" y="158.2" transform="rotate(-90 78.5 158.2)">3</text>
<text x="61.4" y="165.2">LDO15A_1V8</text>
<text x="76.7" y="164.9">GND</text>
<text x="131.5" y="180.4">3V8</text>
<text x="139.5" y="182.4">100nF</text>
<text x="139.7" y="185">C32</text>
<text x="140.3" y="185.2">1</text>
<text x="146.5" y="182.4">10V</text>
<text x="225.5" y="180.4">3V8</text>
<text x="232.9" y="184.5">C111</text>
<text x="233.4" y="182.4">100nF</text>
<text x="234.2" y="185.2">1</text>
<text x="240.5" y="182.4">10V</text>
<text x="140.7" y="190.1">1uF</text>
<text x="145.3" y="190.1">50V</text>
<text x="234.7" y="190.1">1uF</text>
<text x="239.3" y="190.1">50V</text>
<text x="135.5" y="197.7">U7</text>
<text x="139.7" y="192.6">C31</text>
<text x="149.1" y="198">GND</text>
<text x="229.5" y="197.7">U9</text>
<text x="232.7" y="192.1">C112</text>
<text x="243.1" y="198">GND</text>
<text x="291.2" y="194.2">TypeC_VBUS</text>
<text x="135.5" y="200.3">PI3USB4000DZUAEX</text>
<text x="229.5" y="200.3">PI3USB4000DZUAEX</text>
<text x="275.6" y="203.8">TP51</text>
<text x="299.7" y="202.8">R21</text>
<text x="334" y="202.5">TP50</text>
<text x="134.2" y="206.3" transform="rotate(-90 134.2 206.3)">VDD</text>
<text x="228.2" y="206.3" transform="rotate(-90 228.2 206.3)">VDD</text>
<text x="281" y="206.6">JS102011JCQN</text>
<text x="287" y="204.1">S4</text>
<text x="299.7" y="205.3">10K</text>
<text x="126.2" y="213">L0+</text>
<text x="126.2" y="215.5">L0-</text>
<text x="136.2" y="215.5">C0+</text>
<text x="136.9" y="213">SEL</text>
<text x="185.7" y="213">GND</text>
<text x="201.4" y="210.4">R109</text>
<text x="206.6" y="210.4">5K1</text>
<text x="220.2" y="213">L0+</text>
<text x="220.2" y="215.5">L0-</text>
<text x="230.2" y="215.5">C0+</text>
<text x="230.9" y="213">SEL</text>
<text x="279.2" y="215.7">C38</text>
<text x="316.7" y="215.5">R112</text>
<text x="329.4" y="213.2">Q7</text>
<text x="126.2" y="218">L1+</text>
<text x="126.2" y="220.6">L1-</text>
<text x="136.2" y="218">C0-</text>
<text x="136.8" y="220.6">REF</text>
<text x="178.6" y="218">TypeC_VBUS</text>
<text x="201.4" y="220.6">R104</text>
<text x="206.8" y="220.6">56K</text>
<text x="220.2" y="218">L1+</text>
<text x="220.2" y="220.6">L1-</text>
<text x="230.2" y="218">C0-</text>
<text x="230.7" y="220.6">REF</text>
<text x="266.5" y="219.6">100K</text>
<text x="267.2" y="217">R22</text>
<text x="279.4" y="221.1">10nF</text>
<text x="285.2" y="221.1">50V</text>
<text x="318.8" y="220.6">0R</text>
<text x="148.2" y="224.9" transform="rotate(-90 148.2 224.9)">C35</text>
<text x="150.8" y="225.5" transform="rotate(-90 150.8 225.5)">50V</text>
<text x="242.4" y="224.3" transform="rotate(-90 242.4 224.3)">C113</text>
<text x="244.7" y="225.5" transform="rotate(-90 244.7 225.5)">50V</text>
<text x="341.2" y="224.5" transform="rotate(-90 341.2 224.5)">BC817-40,215</text>
<text x="134.2" y="229.4" transform="rotate(-90 134.2 229.4)">GND</text>
<text x="150.8" y="230.1" transform="rotate(-90 150.8 230.1)">1uF</text>
<text x="228.2" y="229.4" transform="rotate(-90 228.2 229.4)">GND</text>
<text x="244.7" y="230.1" transform="rotate(-90 244.7 230.1)">1uF</text>
<text x="271" y="229.7">GND</text>
<text x="337.4" y="235.5" transform="rotate(-90 337.4 235.5)">GND</text>
<text x="131.3" y="241.1">GND</text>
<text x="225.3" y="241.1">GND</text>
</g>
<g font-size="1.8" fill="#a90000">
<text x="65.8" y="29.9" transform="rotate(-90 65.8 29.9)">2</text>
<text x="140.7" y="41.3" transform="rotate(-90 140.7 41.3)">2</text>
<text x="65.8" y="45.2" transform="rotate(-90 65.8 45.2)">1</text>
<text x="77.2" y="47.7" transform="rotate(-90 77.2 47.7)">1</text>
<text x="79.8" y="47.7" transform="rotate(-90 79.8 47.7)">2</text>
<text x="117.9" y="42.6" transform="rotate(-90 117.9 42.6)">2</text>
<text x="125.5" y="42.6" transform="rotate(-90 125.5 42.6)">2</text>
<text x="133.1" y="42.6" transform="rotate(-90 133.1 42.6)">2</text>
<text x="83.1" y="49.3">1</text>
<text x="93.3" y="49.3">2</text>
<text x="117.9" y="50.2" transform="rotate(-90 117.9 50.2)">1</text>
<text x="125.5" y="50.2" transform="rotate(-90 125.5 50.2)">1</text>
<text x="133.1" y="50.2" transform="rotate(-90 133.1 50.2)">1</text>
<text x="140.7" y="51.5" transform="rotate(-90 140.7 51.5)">1</text>
<text x="295.2" y="54.4">1</text>
<text x="307.9" y="54.4">2</text>
<text x="331.2" y="106.1" transform="rotate(-90 331.2 106.1)">1</text>
<text x="336.3" y="106.1" transform="rotate(-90 336.3 106.1)">2</text>
<text x="333.8" y="113.7" transform="rotate(-90 333.8 113.7)">3</text>
<text x="92" y="142">1</text>
<text x="92" y="144.5">2</text>
<text x="92" y="147.1">3</text>
<text x="75.9" y="150.6" transform="rotate(-90 75.9 150.6)">2</text>
<text x="81" y="150.6" transform="rotate(-90 81 150.6)">1</text>
<text x="147.9" y="185.2">2</text>
<text x="241.9" y="185.2">2</text>
<text x="140.3" y="192.8">1</text>
<text x="147.9" y="192.8">2</text>
<text x="234.2" y="192.8">1</text>
<text x="241.9" y="192.8">2</text>
<text x="133.1" y="200.7" transform="rotate(-90 133.1 200.7)">10</text>
<text x="227.1" y="200.7" transform="rotate(-90 227.1 200.7)">10</text>
<text x="296.9" y="198.8" transform="rotate(-90 296.9 198.8)">1</text>
<text x="296.9" y="209" transform="rotate(-90 296.9 209)">2</text>
<text x="122.5" y="211.8">1</text>
<text x="122.5" y="214.4">2</text>
<text x="142.8" y="211.8">9</text>
<text x="142.8" y="214.4">8</text>
<text x="200" y="211.8">2</text>
<text x="210.1" y="211.8">1</text>
<text x="216.5" y="211.8">1</text>
<text x="216.5" y="214.4">2</text>
<text x="236.8" y="211.8">9</text>
<text x="236.8" y="214.4">8</text>
<text x="272.8" y="212.8" transform="rotate(-90 272.8 212.8)">1</text>
<text x="277.9" y="214.1" transform="rotate(-90 277.9 214.1)">1</text>
<text x="336.3" y="211.5" transform="rotate(-90 336.3 211.5)">3</text>
<text x="122.5" y="216.9">3</text>
<text x="122.5" y="219.5">4</text>
<text x="142.8" y="216.9">7</text>
<text x="142.8" y="219.5">6</text>
<text x="200" y="216.9">2</text>
<text x="210.1" y="216.9">1</text>
<text x="216.5" y="216.9">3</text>
<text x="216.5" y="219.5">4</text>
<text x="236.8" y="216.9">7</text>
<text x="236.8" y="219.5">6</text>
<text x="277.9" y="221.7" transform="rotate(-90 277.9 221.7)">2</text>
<text x="314.3" y="216.9">1</text>
<text x="324.4" y="216.9">2</text>
<text x="327" y="216.9">1</text>
<text x="145.8" y="223" transform="rotate(-90 145.8 223)">1</text>
<text x="239.8" y="223" transform="rotate(-90 239.8 223)">1</text>
<text x="272.8" y="223" transform="rotate(-90 272.8 223)">2</text>
<text x="336.3" y="224.2" transform="rotate(-90 336.3 224.2)">2</text>
<text x="133.1" y="233.1" transform="rotate(-90 133.1 233.1)">5</text>
<text x="145.8" y="230.6" transform="rotate(-90 145.8 230.6)">2</text>
<text x="227.1" y="233.1" transform="rotate(-90 227.1 233.1)">5</text>
<text x="239.8" y="230.6" transform="rotate(-90 239.8 230.6)">2</text>
</g>
<g font-size="1.8" fill="#aaa">
<text x="65.3" y="64.5">1</text>
<text x="75.5" y="64.5">2</text>
<text x="67.1" y="148" transform="rotate(-90 67.1 148)">2</text>
<text x="67.1" y="158.2" transform="rotate(-90 67.1 158.2)">1</text>
</g>
<g font-size="1.8" fill="#989898">
<text x="67.8" y="63.3">R20</text>
<text x="72.4" y="63.3">0R</text>
<text x="65.6" y="151.8" transform="rotate(-90 65.6 151.8)">10K</text>
<text x="65.6" y="157" transform="rotate(-90 65.6 157)">R23</text>
</g>
<g font-size="1.8" fill="#0f0f0f">
<text x="80.5" y="60.6">SC206E_CC1</text>
<text x="75.9" y="68.2">SC206E_USB_D_N</text>
<text x="76" y="72">SC206E_USB_D_P</text>
<text x="256.5" y="98.7">TypeC_USB_D_N</text>
<text x="256.5" y="96.2">TypeC_USB_D_P</text>
<text x="336.8" y="96.2">TypeC_USB_D_N</text>
<text x="336.9" y="98.7">TypeC_USB_D_P</text>
<text x="264.2" y="207.9">USB_SW</text>
<text x="153.5" y="214.3">SC206E_USB_D_P</text>
<text x="162.5" y="211.7">USB_SW</text>
<text x="243.1" y="214.3">SC206E_CC1</text>
<text x="247.6" y="211.7">USB_SW</text>
<text x="105.4" y="219.4">TypeC_USB_D_N</text>
<text x="105.4" y="216.8">TypeC_USB_D_P</text>
<text x="153.4" y="216.8">SC206E_USB_D_N</text>
<text x="304.8" y="216.8">USB_SW</text>
</g>
<g font-size="1.8" fill="#0000c2">
<text x="94.8" y="152.3">Debug</text>
<text x="101.7" y="152.3">UART</text>
<text x="147.4" y="238.1">Operation</text>
<text x="157.7" y="238.1">mode</text>
<text x="164" y="238.1">Select</text>
<text x="171" y="238.1">(when</text>
<text x="177.7" y="238.1">SEL=0:</text>
<text x="193.7" y="238.1">when</text>
<text x="199.6" y="238.1">SEL=1:</text>
<text x="238.3" y="238.1">CC1=5K1</text>
<text x="248.4" y="238.1">Pull-down</text>
<text x="259.7" y="238.1">==&gt;</text>
<text x="265.6" y="238.1">SC206</text>
<text x="272.9" y="238.1">Host</text>
<text x="238.3" y="240.1">CC1=56K</text>
<text x="248.4" y="240.1">Pull-up</text>
<text x="259.6" y="240.1">==&gt;</text>
<text x="265.5" y="240.1">SC206</text>
<text x="272.7" y="240.1">Device</text>
</g>
<g font-size="1.4" fill="#006464">
<text x="51.2" y="50.3">USB_BOOT</text>
<text x="51.2" y="54.1">USB_VBUS</text>
<text x="51.2" y="57.9">USB_VBUS</text>
<text x="52.1" y="61.7">USB_CC1</text>
<text x="52.1" y="65.5">USB_CC2</text>
<text x="52.9" y="69.3">USB_DM</text>
<text x="47.7" y="76.9">USB_SS1_RX_P</text>
<text x="53.1" y="73.1">USB_DP</text>
<text x="47.5" y="80.7">USB_SS1_RX_M</text>
<text x="47.8" y="88.4">USB_SS1_TX_M</text>
<text x="47.9" y="84.6">USB_SS1_TX_P</text>
<text x="283" y="84.6">GND_A</text>
<text x="283" y="87.1">TX1+</text>
<text x="283" y="89.6">TX1-</text>
<text x="308.8" y="84.6">GND_B__1</text>
<text x="312" y="87.1">RX1+</text>
<text x="312" y="89.6">RX1-</text>
<text x="47.5" y="96">USB_SS2_RX_M</text>
<text x="47.7" y="92.2">USB_SS2_RX_P</text>
<text x="283" y="92.2">VBUS_A</text>
<text x="283" y="94.7">CC1</text>
<text x="308" y="92.2">VBUS_B__1</text>
<text x="312.2" y="94.7">SBU2</text>
<text x="47.9" y="99.8">USB_SS2_TX_P</text>
<text x="283" y="97.3">DP1</text>
<text x="283" y="99.8">DN1</text>
<text x="313.2" y="97.3">DN2</text>
<text x="313.2" y="99.8">DP2</text>
<text x="47.8" y="103.6">USB_SS2_TX_M</text>
<text x="283" y="102.3">SBU1</text>
<text x="283" y="104.9">VBUS_A__1</text>
<text x="283" y="107.4">RX2-</text>
<text x="310.5" y="104.9">VBUS_B</text>
<text x="312.3" y="107.4">TX2-</text>
<text x="313.2" y="102.3">CC2</text>
<text x="44.1" y="113.8">UART0_RXD/GPIO_3</text>
<text x="44.3" y="111.2">UART0_TXD/GPIO_2</text>
<text x="283" y="110">RX2+</text>
<text x="283" y="112.5">GND_A__1</text>
<text x="311.3" y="112.5">GND_B</text>
<text x="312.3" y="110">TX2+</text>
<text x="43.5" y="116.3">UART0_CTS/I2C_SDA</text>
<text x="43.6" y="118.8">UART0_RTS/I2C_SCL</text>
<text x="308.4" y="117.6">SHIELD__1</text>
<text x="311" y="115">SHIELD</text>
<text x="308.4" y="120.1">SHIELD__2</text>
<text x="308.4" y="122.7">SHIELD__3</text>
<text x="50.7" y="131.5">UART1_TXD</text>
<text x="50.5" y="134.1">UART1_RXD</text>
<text x="46.9" y="143">DBG_UART4_TXD</text>
<text x="46.6" y="145.5">DBG_UART4_RXD</text>
</g>
<g font-size="1.4" fill="#a90000">
<text x="60.7" y="53.1">141</text>
<text x="61.1" y="49.3">46</text>
<text x="60.7" y="56.9">142</text>
<text x="60.7" y="60.7">249</text>
<text x="60.7" y="64.5">246</text>
<text x="61.1" y="68.3">13</text>
<text x="60.7" y="75.9">252</text>
<text x="61.1" y="72.1">14</text>
<text x="60.7" y="79.8">270</text>
<text x="60.7" y="83.6">254</text>
<text x="278.4" y="83.6">A1</text>
<text x="318.4" y="83.6">B12</text>
<text x="60.7" y="87.4">253</text>
<text x="278.4" y="86.1">A2</text>
<text x="278.4" y="88.6">A3</text>
<text x="318.4" y="86.1">B11</text>
<text x="318.4" y="88.6">B10</text>
<text x="60.7" y="91.2">152</text>
<text x="60.7" y="95">192</text>
<text x="278.4" y="91.2">A4</text>
<text x="278.4" y="93.7">A5</text>
<text x="318.9" y="91.2">B9</text>
<text x="318.9" y="93.7">B8</text>
<text x="60.7" y="98.8">150</text>
<text x="278.4" y="96.3">A6</text>
<text x="278.4" y="98.8">A7</text>
<text x="278.4" y="101.3">A8</text>
<text x="318.9" y="96.3">B7</text>
<text x="318.9" y="98.8">B6</text>
<text x="318.9" y="101.3">B5</text>
<text x="60.7" y="102.6">151</text>
<text x="277.9" y="106.4">A10</text>
<text x="278.4" y="103.9">A9</text>
<text x="318.9" y="103.9">B4</text>
<text x="318.9" y="106.4">B3</text>
<text x="61.1" y="110.2">34</text>
<text x="61.1" y="112.8">35</text>
<text x="277.9" y="109">A11</text>
<text x="277.9" y="111.5">A12</text>
<text x="318.9" y="109">B2</text>
<text x="318.9" y="111.5">B1</text>
<text x="61.1" y="115.3">36</text>
<text x="61.1" y="117.9">37</text>
<text x="318.4" y="114">SH1</text>
<text x="318.4" y="116.6">SH2</text>
<text x="318.4" y="119.1">SH3</text>
<text x="318.4" y="121.7">SH4</text>
<text x="60.7" y="130.6">154</text>
<text x="60.7" y="133.1">153</text>
<text x="61.1" y="142">94</text>
<text x="61.1" y="144.5">93</text>
<text x="285.1" y="208">3</text>
<text x="285.1" y="213.1">1</text>
<text x="290.2" y="210.6">2</text>
</g>
<g font-size=".9" fill="#006464">
<text x="339.6" y="113.9" transform="rotate(-90 339.6 113.9)">SP0402U-ULC-02ETG</text>
<text x="84.4" y="156.6" transform="rotate(-90 84.4 156.6)">SP0402U-ULC-02ETG</text>
</g>
</svg>
